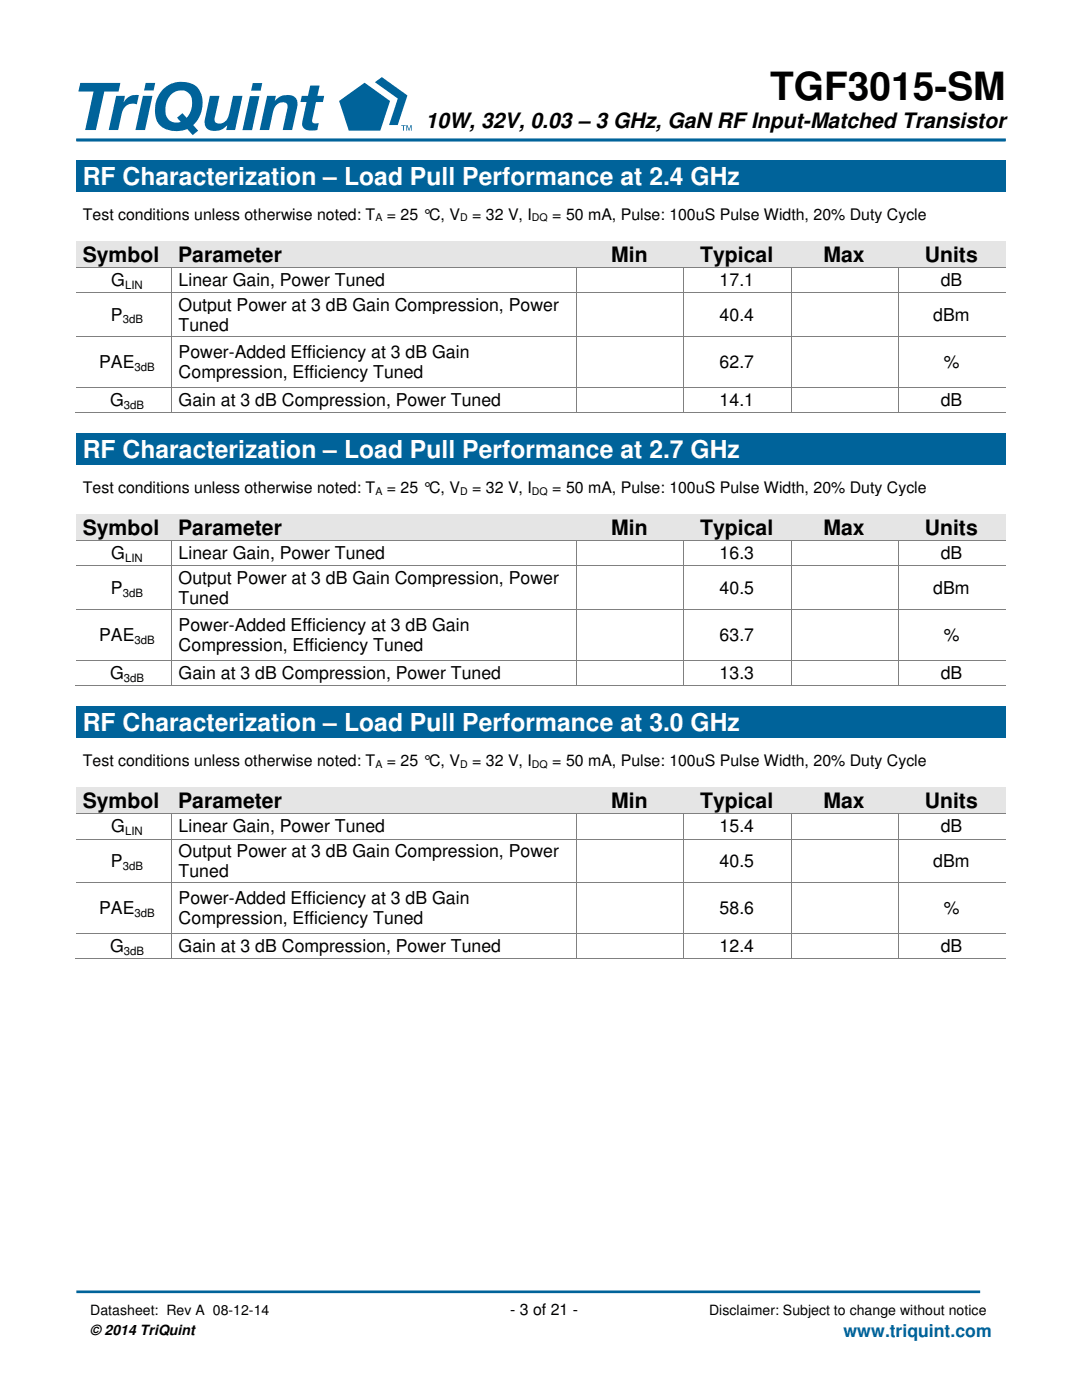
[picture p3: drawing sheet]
<svg xmlns="http://www.w3.org/2000/svg" width="216mm" height="279mm" viewBox="0 0 216 279" stroke-linecap="round" stroke-linejoin="round" font-family="sans-serif">
<path d="M15.2 27.9h185.5M15.2 257.8h180.4" fill="none" stroke="#00639a" stroke-width=".53"/>
<g fill="#00639a">
<path d="M80.1 25h.8v.1h-.3v1h-.2v-1h-.3z" fill-rule="evenodd"/>
<path d="M81.1 25h.2l.3 .9 .3-.9h.2v1.1h-.1v-1l-.3 1h-.1l-.4-1v1h-.1z" fill-rule="evenodd"/>
<path d="M67.7 20.2l5-3.7 5.1 3.7-1.9 5.9h-6.3z" fill-rule="evenodd"/>
<path d="M74.8 16.4l1.4-1 5.1 3.7-1.9 5.9h-1.8l1.8-5.3z" fill-rule="evenodd"/>
<path d="M16 16.6h8l-.3 1.7h-2.9l-1.7 7.7h-2.1l1.7-7.7h-3.1z" fill-rule="evenodd"/>
<path d="M23.2 19.1h1.7l-.2 1.3 .4-.6a2.71 2.71 0 0 1 2.6-.8l-.4 1.8a2.22 2.22 0 0 0-3 1.9l-.7 3.3h-1.9z" fill-rule="evenodd"/>
<path d="M41.9 19.1h1.9l-1 4.5a1.05 1.05 0 0 0 .6 1 1.05 1.05 0 0 0 1.2-.1 2.55 2.55 0 0 0 1.2-2.1l.7-3.3h1.9l-1.5 6.9h-1.8l.3-1-.3 .2a2.89 2.89 0 0 1-4 .2 2.2 2.2 0 0 1-.2-1.6z" fill-rule="evenodd"/>
<path d="M53.3 19.1h1.8l-.3 1 .3-.2a2.91 2.91 0 0 1 4-.3 2.29 2.29 0 0 1 .2 1.7l-1 4.7h-1.9l1-4.5a1.06 1.06 0 0 0-.6-1 1.06 1.06 0 0 0-1.2 .1 2.57 2.57 0 0 0-1.2 2.1l-.7 3.3h-1.9z" fill-rule="evenodd"/>
<path d="M29.1 16.6h1.9l-.4 1.5h-1.9z" fill-rule="evenodd"/>
<path d="M28.5 19.1h1.9l-1.5 6.9h-1.9z" fill-rule="evenodd"/>
<path d="M50.4 16.6h1.9l-.3 1.5h-1.9z" fill-rule="evenodd"/>
<path d="M49.9 19.2h1.9l-1.5 6.8h-1.9z" fill-rule="evenodd"/>
<path d="M32.5 17.9a5.1 5.1 0 0 1 7-.3 5.8 5.8 0 0 1-1 7.4l1 1.1-1 .9-1.1-1.3a5.3 5.3 0 0 1-5.7-.9 5.9 5.9 0 0 1 .8-6.9z" fill-rule="evenodd"/>
</g>
<path d="M34.3 18.7a2.34 2.34 0 0 1 2.4-.6 2.34 2.34 0 0 1 1.6 2 4.4 4.4 0 0 1-1.1 3.4l-.8-.9-1.1 .9 .8 .8a2.2 2.2 0 0 1-3.1-2.1 4.4 4.4 0 0 1 1.3-3.5z" fill-rule="evenodd" fill="#fff"/>
<path d="M61.9 17.1h1.9l-.5 2h1.4l-.3 1.3h-1.3l-.8 3.5a.68 .68 0 0 0 .3 .7 .68 .68 0 0 0 .7 0h.3l-.3 1.4a2.91 2.91 0 0 1-2.8-.5l-.2-.9 .9-4.2h-1.3l.3-1.3h1.2z" fill-rule="evenodd" fill="#00639a"/>
<g fill="#00639a">
<path d="M15.2 32h185.5v6.4h-185.5z"/>
<path d="M15.2 32.3h185.5v5.7h-185.5z"/>
</g>
<g fill="#fff">
<path d="M15.2 38.4h185.5v2.5h-185.5z"/>
<path d="M15.2 40.9h185.5v7.3h-185.5z"/>
<path d="M15.2 40.9h185.5v3.6h-185.5z"/>
<path d="M15.2 44.5h185.5v3.7h-185.5z"/>
</g>
<g fill="#e5e5e5">
<path d="M15.2 48.2h19.1v5.1h-19.1z"/>
<path d="M15.2 48.3h19.1v4.9h-19.1z"/>
<path d="M34.3 48.2h80.8v5.1h-80.8z"/>
<path d="M34.3 48.3h80.8v4.9h-80.8z"/>
<path d="M115.1 48.2h21.4v5.1h-21.4z"/>
<path d="M115.1 48.3h21.4v4.9h-21.4z"/>
<path d="M136.5 48.2h21.4v5.1h-21.4z"/>
<path d="M136.5 48.3h21.4v4.9h-21.4z"/>
<path d="M157.9 48.2h21.4v5.1h-21.4z"/>
<path d="M157.9 48.3h21.4v4.9h-21.4z"/>
<path d="M179.3 48.2h21.4v5.1h-21.4z"/>
<path d="M179.3 48.3h21.4v4.9h-21.4z"/>
</g>
<g fill="#fff">
<path d="M15.2 53.4h19v5h-19z"/>
<path d="M15.2 53.9h19v4h-19z"/>
<path d="M34.4 53.4h80.6v5h-80.6z"/>
<path d="M34.4 53.9h80.6v4h-80.6z"/>
<path d="M115.1 53.4h21.3v5h-21.3z"/>
<path d="M115.1 53.9h21.3v4h-21.3z"/>
<path d="M136.6 53.4h21.2v5h-21.2z"/>
<path d="M136.6 53.9h21.2v4h-21.2z"/>
<path d="M158 53.4h21.2v5h-21.2z"/>
<path d="M158 53.9h21.2v4h-21.2z"/>
<path d="M179.4 53.4h21.3v5h-21.3z"/>
<path d="M179.4 53.9h21.3v4h-21.3z"/>
</g>
<path d="M15.2 53.4h19" fill="none" stroke="#808080" stroke-width=".2"/>
<g fill="#808080">
<path d="M34.2 53.3h.2v.1h-.2z"/>
<path d="M34.4 53.3h.1v.1h-.1z"/>
</g>
<path d="M34.5 53.4h80.5" fill="none" stroke="#808080" stroke-width=".2"/>
<g fill="#808080">
<path d="M115 53.3h.1v.1h-.1z"/>
<path d="M115.1 53.3h.2v.1h-.2z"/>
</g>
<path d="M115.3 53.4h21.1" fill="none" stroke="#808080" stroke-width=".2"/>
<g fill="#808080">
<path d="M136.4 53.3h.2v.1h-.2z"/>
<path d="M136.6 53.3h.1v.1h-.1z"/>
</g>
<path d="M136.7 53.4h21.1" fill="none" stroke="#808080" stroke-width=".2"/>
<g fill="#808080">
<path d="M157.8 53.3h.2v.1h-.2z"/>
<path d="M158 53.3h.1v.1h-.1z"/>
</g>
<path d="M158.1 53.4h21.1" fill="none" stroke="#808080" stroke-width=".2"/>
<g fill="#808080">
<path d="M179.2 53.3h.2v.1h-.2z"/>
<path d="M179.4 53.3h.2v.1h-.2z"/>
</g>
<path d="M34.3 53.4v5M115.1 53.4v5M136.5 53.4v5M157.9 53.4v5M179.3 53.4v5M179.6 53.4h21.1" fill="none" stroke="#808080" stroke-width=".2"/>
<g fill="#fff">
<path d="M15.2 58.5h19v8.6h-19z"/>
<path d="M15.2 60.8h19v4h-19z"/>
<path d="M34.4 58.5h80.6v8.6h-80.6z"/>
<path d="M34.4 58.7h80.6v4.1h-80.6z"/>
<path d="M34.4 62.8h80.6v4.1h-80.6z"/>
<path d="M115.1 58.5h21.3v8.6h-21.3z"/>
<path d="M115.1 60.8h21.3v4h-21.3z"/>
<path d="M136.6 58.5h21.2v8.6h-21.2z"/>
<path d="M136.6 60.8h21.2v4h-21.2z"/>
<path d="M158 58.5h21.2v8.6h-21.2z"/>
<path d="M158 60.8h21.2v4h-21.2z"/>
<path d="M179.4 58.5h21.3v8.6h-21.3z"/>
<path d="M179.4 60.8h21.3v4h-21.3z"/>
</g>
<path d="M15.2 58.4h19" fill="none" stroke="#808080" stroke-width=".2"/>
<path d="M34.2 58.4h.2v.1h-.2z" fill="#808080"/>
<path d="M34.4 58.4h80.6" fill="none" stroke="#808080" stroke-width=".2"/>
<path d="M115 58.4h.1v.1h-.1z" fill="#808080"/>
<path d="M115.1 58.4h21.3" fill="none" stroke="#808080" stroke-width=".2"/>
<path d="M136.4 58.4h.2v.1h-.2z" fill="#808080"/>
<path d="M136.6 58.4h21.2" fill="none" stroke="#808080" stroke-width=".2"/>
<path d="M157.8 58.4h.2v.1h-.2z" fill="#808080"/>
<path d="M158 58.4h21.2" fill="none" stroke="#808080" stroke-width=".2"/>
<path d="M179.2 58.4h.2v.1h-.2z" fill="#808080"/>
<path d="M34.3 58.5v8.6M115.1 58.5v8.6M136.5 58.5v8.6M157.9 58.5v8.6M179.3 58.5v8.6M179.4 58.4h21.3" fill="none" stroke="#808080" stroke-width=".2"/>
<g fill="#fff">
<path d="M15.2 67.2h19v10h-19z"/>
<path d="M15.2 70.2h19v4.1h-19z"/>
<path d="M34.4 67.2h80.6v10h-80.6z"/>
<path d="M34.4 68.2h80.6v4h-80.6z"/>
<path d="M34.4 72.2h80.6v4.1h-80.6z"/>
<path d="M115.1 67.2h21.3v10h-21.3z"/>
<path d="M115.1 70.2h21.3v4.1h-21.3z"/>
<path d="M136.6 67.2h21.2v10h-21.2z"/>
<path d="M136.6 70.2h21.2v4.1h-21.2z"/>
<path d="M158 67.2h21.2v10h-21.2z"/>
<path d="M158 70.2h21.2v4.1h-21.2z"/>
<path d="M179.4 67.2h21.3v10h-21.3z"/>
<path d="M179.4 70.2h21.3v4.1h-21.3z"/>
</g>
<path d="M15.2 67.2h19" fill="none" stroke="#808080" stroke-width=".2"/>
<path d="M34.2 67.1h.2v.1h-.2z" fill="#808080"/>
<path d="M34.4 67.2h80.6" fill="none" stroke="#808080" stroke-width=".2"/>
<path d="M115 67.1h.1v.1h-.1z" fill="#808080"/>
<path d="M115.1 67.2h21.3" fill="none" stroke="#808080" stroke-width=".2"/>
<path d="M136.4 67.1h.2v.1h-.2z" fill="#808080"/>
<path d="M136.6 67.2h21.2" fill="none" stroke="#808080" stroke-width=".2"/>
<path d="M157.8 67.1h.2v.1h-.2z" fill="#808080"/>
<path d="M158 67.2h21.2" fill="none" stroke="#808080" stroke-width=".2"/>
<path d="M179.2 67.1h.2v.1h-.2z" fill="#808080"/>
<path d="M34.3 67.2v10M115.1 67.2v10M136.5 67.2v10M157.9 67.2v10M179.3 67.2v10M179.4 67.2h21.3" fill="none" stroke="#808080" stroke-width=".2"/>
<g fill="#fff">
<path d="M15.2 77.4h19v4.9h-19z"/>
<path d="M15.2 77.8h19v4.1h-19z"/>
<path d="M34.4 77.4h80.6v4.9h-80.6z"/>
<path d="M34.4 77.8h80.6v4.1h-80.6z"/>
<path d="M115.1 77.4h21.3v4.9h-21.3z"/>
<path d="M115.1 77.8h21.3v4.1h-21.3z"/>
<path d="M136.6 77.4h21.2v4.9h-21.2z"/>
<path d="M136.6 77.8h21.2v4.1h-21.2z"/>
<path d="M158 77.4h21.2v4.9h-21.2z"/>
<path d="M158 77.8h21.2v4.1h-21.2z"/>
<path d="M179.4 77.4h21.3v4.9h-21.3z"/>
<path d="M179.4 77.8h21.3v4.1h-21.3z"/>
</g>
<path d="M15.2 77.3h19" fill="none" stroke="#808080" stroke-width=".2"/>
<path d="M34.2 77.2h.2v.2h-.2z" fill="#808080"/>
<path d="M34.4 77.3h80.6" fill="none" stroke="#808080" stroke-width=".2"/>
<path d="M115 77.2h.1v.2h-.1z" fill="#808080"/>
<path d="M115.1 77.3h21.3" fill="none" stroke="#808080" stroke-width=".2"/>
<path d="M136.4 77.2h.2v.2h-.2z" fill="#808080"/>
<path d="M136.6 77.3h21.2" fill="none" stroke="#808080" stroke-width=".2"/>
<path d="M157.8 77.2h.2v.2h-.2z" fill="#808080"/>
<path d="M158 77.3h21.2" fill="none" stroke="#808080" stroke-width=".2"/>
<path d="M179.2 77.2h.2v.2h-.2z" fill="#808080"/>
<path d="M34.3 77.4v4.9M179.4 77.3h21.3M15 82.4h19.2" fill="none" stroke="#808080" stroke-width=".2"/>
<path d="M34.2 82.3h.2v.1h-.2z" fill="#808080"/>
<path d="M115.1 77.4v4.9M34.4 82.4h80.6" fill="none" stroke="#808080" stroke-width=".2"/>
<path d="M115 82.3h.1v.1h-.1z" fill="#808080"/>
<path d="M136.5 77.4v4.9M115.1 82.4h21.3" fill="none" stroke="#808080" stroke-width=".2"/>
<path d="M136.4 82.3h.2v.1h-.2z" fill="#808080"/>
<path d="M157.9 77.4v4.9M136.6 82.4h21.2" fill="none" stroke="#808080" stroke-width=".2"/>
<path d="M157.8 82.3h.2v.1h-.2z" fill="#808080"/>
<path d="M179.3 77.4v4.9M158 82.4h21.2" fill="none" stroke="#808080" stroke-width=".2"/>
<path d="M179.2 82.3h.2v.1h-.2z" fill="#808080"/>
<path d="M179.4 82.4h21.3" fill="none" stroke="#808080" stroke-width=".2"/>
<g fill="#00639a">
<path d="M15.2 86.5h185.5v6.4h-185.5z"/>
<path d="M15.2 86.8h185.5v5.7h-185.5z"/>
</g>
<g fill="#fff">
<path d="M15.2 92.9h185.5v2.5h-185.5z"/>
<path d="M15.2 95.4h185.5v7.3h-185.5z"/>
<path d="M15.2 95.4h185.5v3.6h-185.5z"/>
<path d="M15.2 99h185.5v3.7h-185.5z"/>
</g>
<g fill="#e5e5e5">
<path d="M15.2 102.7h19.1v5.1h-19.1z"/>
<path d="M15.2 102.8h19.1v4.9h-19.1z"/>
<path d="M34.3 102.7h80.8v5.1h-80.8z"/>
<path d="M34.3 102.8h80.8v4.9h-80.8z"/>
<path d="M115.1 102.7h21.4v5.1h-21.4z"/>
<path d="M115.1 102.8h21.4v4.9h-21.4z"/>
<path d="M136.5 102.7h21.4v5.1h-21.4z"/>
<path d="M136.5 102.8h21.4v4.9h-21.4z"/>
<path d="M157.9 102.7h21.4v5.1h-21.4z"/>
<path d="M157.9 102.8h21.4v4.9h-21.4z"/>
<path d="M179.3 102.7h21.4v5.1h-21.4z"/>
<path d="M179.3 102.8h21.4v4.9h-21.4z"/>
</g>
<g fill="#fff">
<path d="M15.2 108h19v4.9h-19z"/>
<path d="M15.2 108.4h19v4h-19z"/>
<path d="M34.4 108h80.6v4.9h-80.6z"/>
<path d="M34.4 108.4h80.6v4h-80.6z"/>
<path d="M115.1 108h21.3v4.9h-21.3z"/>
<path d="M115.1 108.4h21.3v4h-21.3z"/>
<path d="M136.6 108h21.2v4.9h-21.2z"/>
<path d="M136.6 108.4h21.2v4h-21.2z"/>
<path d="M158 108h21.2v4.9h-21.2z"/>
<path d="M158 108.4h21.2v4h-21.2z"/>
<path d="M179.4 108h21.3v4.9h-21.3z"/>
<path d="M179.4 108.4h21.3v4h-21.3z"/>
</g>
<path d="M15.2 107.9h19" fill="none" stroke="#808080" stroke-width=".2"/>
<g fill="#808080">
<path d="M34.2 107.8h.2v.2h-.2z"/>
<path d="M34.4 107.8h.1v.2h-.1z"/>
</g>
<path d="M34.5 107.9h80.5" fill="none" stroke="#808080" stroke-width=".2"/>
<g fill="#808080">
<path d="M115 107.8h.1v.2h-.1z"/>
<path d="M115.1 107.8h.2v.2h-.2z"/>
</g>
<path d="M115.3 107.9h21.1" fill="none" stroke="#808080" stroke-width=".2"/>
<g fill="#808080">
<path d="M136.4 107.8h.2v.2h-.2z"/>
<path d="M136.6 107.8h.1v.2h-.1z"/>
</g>
<path d="M136.7 107.9h21.1" fill="none" stroke="#808080" stroke-width=".2"/>
<g fill="#808080">
<path d="M157.8 107.8h.2v.2h-.2z"/>
<path d="M158 107.8h.1v.2h-.1z"/>
</g>
<path d="M158.1 107.9h21.1" fill="none" stroke="#808080" stroke-width=".2"/>
<g fill="#808080">
<path d="M179.2 107.8h.2v.2h-.2z"/>
<path d="M179.4 107.8h.2v.2h-.2z"/>
</g>
<path d="M34.3 108v4.9M115.1 108v4.9M136.5 108v4.9M157.9 108v4.9M179.3 108v4.9M179.6 107.9h21.1" fill="none" stroke="#808080" stroke-width=".2"/>
<g fill="#fff">
<path d="M15.2 113h19v8.6h-19z"/>
<path d="M15.2 115.3h19v4h-19z"/>
<path d="M34.4 113h80.6v8.6h-80.6z"/>
<path d="M34.4 113.2h80.6v4.1h-80.6z"/>
<path d="M34.4 117.3h80.6v4.1h-80.6z"/>
<path d="M115.1 113h21.3v8.6h-21.3z"/>
<path d="M115.1 115.3h21.3v4h-21.3z"/>
<path d="M136.6 113h21.2v8.6h-21.2z"/>
<path d="M136.6 115.3h21.2v4h-21.2z"/>
<path d="M158 113h21.2v8.6h-21.2z"/>
<path d="M158 115.3h21.2v4h-21.2z"/>
<path d="M179.4 113h21.3v8.6h-21.3z"/>
<path d="M179.4 115.3h21.3v4h-21.3z"/>
</g>
<path d="M15.2 112.9h19" fill="none" stroke="#808080" stroke-width=".2"/>
<path d="M34.2 112.9h.2v.1h-.2z" fill="#808080"/>
<path d="M34.4 112.9h80.6" fill="none" stroke="#808080" stroke-width=".2"/>
<path d="M115 112.9h.1v.1h-.1z" fill="#808080"/>
<path d="M115.1 112.9h21.3" fill="none" stroke="#808080" stroke-width=".2"/>
<path d="M136.4 112.9h.2v.1h-.2z" fill="#808080"/>
<path d="M136.6 112.9h21.2" fill="none" stroke="#808080" stroke-width=".2"/>
<path d="M157.8 112.9h.2v.1h-.2z" fill="#808080"/>
<path d="M158 112.9h21.2" fill="none" stroke="#808080" stroke-width=".2"/>
<path d="M179.2 112.9h.2v.1h-.2z" fill="#808080"/>
<path d="M34.3 113v8.6M115.1 113v8.6M136.5 113v8.6M157.9 113v8.6M179.3 113v8.6M179.4 112.9h21.3" fill="none" stroke="#808080" stroke-width=".2"/>
<g fill="#fff">
<path d="M15.2 121.8h19v9.9h-19z"/>
<path d="M15.2 124.7h19v4.1h-19z"/>
<path d="M34.4 121.8h80.6v9.9h-80.6z"/>
<path d="M34.4 122.7h80.6v4h-80.6z"/>
<path d="M34.4 126.7h80.6v4.1h-80.6z"/>
<path d="M115.1 121.8h21.3v9.9h-21.3z"/>
<path d="M115.1 124.7h21.3v4.1h-21.3z"/>
<path d="M136.6 121.8h21.2v9.9h-21.2z"/>
<path d="M136.6 124.7h21.2v4.1h-21.2z"/>
<path d="M158 121.8h21.2v9.9h-21.2z"/>
<path d="M158 124.7h21.2v4.1h-21.2z"/>
<path d="M179.4 121.8h21.3v9.9h-21.3z"/>
<path d="M179.4 124.7h21.3v4.1h-21.3z"/>
</g>
<path d="M15.2 121.7h19" fill="none" stroke="#808080" stroke-width=".2"/>
<path d="M34.2 121.6h.2v.2h-.2z" fill="#808080"/>
<path d="M34.4 121.7h80.6" fill="none" stroke="#808080" stroke-width=".2"/>
<path d="M115 121.6h.1v.2h-.1z" fill="#808080"/>
<path d="M115.1 121.7h21.3" fill="none" stroke="#808080" stroke-width=".2"/>
<path d="M136.4 121.6h.2v.2h-.2z" fill="#808080"/>
<path d="M136.6 121.7h21.2" fill="none" stroke="#808080" stroke-width=".2"/>
<path d="M157.8 121.6h.2v.2h-.2z" fill="#808080"/>
<path d="M158 121.7h21.2" fill="none" stroke="#808080" stroke-width=".2"/>
<path d="M179.2 121.6h.2v.2h-.2z" fill="#808080"/>
<path d="M34.3 121.8v9.9M115.1 121.8v9.9M136.5 121.8v9.9M157.9 121.8v9.9M179.3 121.8v9.9M179.4 121.7h21.3" fill="none" stroke="#808080" stroke-width=".2"/>
<g fill="#fff">
<path d="M15.2 131.9h19v4.9h-19z"/>
<path d="M15.2 132.3h19v4.1h-19z"/>
<path d="M34.4 131.9h80.6v4.9h-80.6z"/>
<path d="M34.4 132.3h80.6v4.1h-80.6z"/>
<path d="M115.1 131.9h21.3v4.9h-21.3z"/>
<path d="M115.1 132.3h21.3v4.1h-21.3z"/>
<path d="M136.6 131.9h21.2v4.9h-21.2z"/>
<path d="M136.6 132.3h21.2v4.1h-21.2z"/>
<path d="M158 131.9h21.2v4.9h-21.2z"/>
<path d="M158 132.3h21.2v4.1h-21.2z"/>
<path d="M179.4 131.9h21.3v4.9h-21.3z"/>
<path d="M179.4 132.3h21.3v4.1h-21.3z"/>
</g>
<path d="M15.2 131.8h19" fill="none" stroke="#808080" stroke-width=".2"/>
<path d="M34.2 131.7h.2v.2h-.2z" fill="#808080"/>
<path d="M34.4 131.8h80.6" fill="none" stroke="#808080" stroke-width=".2"/>
<path d="M115 131.7h.1v.2h-.1z" fill="#808080"/>
<path d="M115.1 131.8h21.3" fill="none" stroke="#808080" stroke-width=".2"/>
<path d="M136.4 131.7h.2v.2h-.2z" fill="#808080"/>
<path d="M136.6 131.8h21.2" fill="none" stroke="#808080" stroke-width=".2"/>
<path d="M157.8 131.7h.2v.2h-.2z" fill="#808080"/>
<path d="M158 131.8h21.2" fill="none" stroke="#808080" stroke-width=".2"/>
<path d="M179.2 131.7h.2v.2h-.2z" fill="#808080"/>
<path d="M15 136.9h19.2M34.3 131.9v4.9M179.4 131.8h21.3" fill="none" stroke="#808080" stroke-width=".2"/>
<path d="M34.2 136.8h.2v.1h-.2z" fill="#808080"/>
<path d="M34.4 136.9h80.6M115.1 131.9v4.9" fill="none" stroke="#808080" stroke-width=".2"/>
<path d="M115 136.8h.1v.1h-.1z" fill="#808080"/>
<path d="M115.1 136.9h21.3M136.5 131.9v4.9" fill="none" stroke="#808080" stroke-width=".2"/>
<path d="M136.4 136.8h.2v.1h-.2z" fill="#808080"/>
<path d="M136.6 136.9h21.2M157.9 131.9v4.9" fill="none" stroke="#808080" stroke-width=".2"/>
<path d="M157.8 136.8h.2v.1h-.2z" fill="#808080"/>
<path d="M158 136.9h21.2M179.3 131.9v4.9" fill="none" stroke="#808080" stroke-width=".2"/>
<path d="M179.2 136.8h.2v.1h-.2z" fill="#808080"/>
<path d="M179.4 136.9h21.3" fill="none" stroke="#808080" stroke-width=".2"/>
<g fill="#00639a">
<path d="M15.2 141h185.5v6.4h-185.5z"/>
<path d="M15.2 141.3h185.5v5.7h-185.5z"/>
</g>
<g fill="#fff">
<path d="M15.2 147.4h185.5v2.5h-185.5z"/>
<path d="M15.2 149.9h185.5v7.3h-185.5z"/>
<path d="M15.2 149.9h185.5v3.6h-185.5z"/>
<path d="M15.2 153.5h185.5v3.7h-185.5z"/>
</g>
<g fill="#e5e5e5">
<path d="M15.2 157.2h19.1v5.1h-19.1z"/>
<path d="M15.2 157.3h19.1v4.9h-19.1z"/>
<path d="M34.3 157.2h80.8v5.1h-80.8z"/>
<path d="M34.3 157.3h80.8v4.9h-80.8z"/>
<path d="M115.1 157.2h21.4v5.1h-21.4z"/>
<path d="M115.1 157.3h21.4v4.9h-21.4z"/>
<path d="M136.5 157.2h21.4v5.1h-21.4z"/>
<path d="M136.5 157.3h21.4v4.9h-21.4z"/>
<path d="M157.9 157.2h21.4v5.1h-21.4z"/>
<path d="M157.9 157.3h21.4v4.9h-21.4z"/>
<path d="M179.3 157.2h21.4v5.1h-21.4z"/>
<path d="M179.3 157.3h21.4v4.9h-21.4z"/>
</g>
<g fill="#fff">
<path d="M15.2 162.5h19v4.9h-19z"/>
<path d="M15.2 162.9h19v4h-19z"/>
<path d="M34.4 162.5h80.6v4.9h-80.6z"/>
<path d="M34.4 162.9h80.6v4h-80.6z"/>
<path d="M115.1 162.5h21.3v4.9h-21.3z"/>
<path d="M115.1 162.9h21.3v4h-21.3z"/>
<path d="M136.6 162.5h21.2v4.9h-21.2z"/>
<path d="M136.6 162.9h21.2v4h-21.2z"/>
<path d="M158 162.5h21.2v4.9h-21.2z"/>
<path d="M158 162.9h21.2v4h-21.2z"/>
<path d="M179.4 162.5h21.3v4.9h-21.3z"/>
<path d="M179.4 162.9h21.3v4h-21.3z"/>
</g>
<path d="M15.2 162.4h19" fill="none" stroke="#808080" stroke-width=".2"/>
<g fill="#808080">
<path d="M34.2 162.3h.2v.2h-.2z"/>
<path d="M34.4 162.3h.1v.2h-.1z"/>
</g>
<path d="M34.5 162.4h80.5" fill="none" stroke="#808080" stroke-width=".2"/>
<g fill="#808080">
<path d="M115 162.3h.1v.2h-.1z"/>
<path d="M115.1 162.3h.2v.2h-.2z"/>
</g>
<path d="M115.3 162.4h21.1" fill="none" stroke="#808080" stroke-width=".2"/>
<g fill="#808080">
<path d="M136.4 162.3h.2v.2h-.2z"/>
<path d="M136.6 162.3h.1v.2h-.1z"/>
</g>
<path d="M136.7 162.4h21.1" fill="none" stroke="#808080" stroke-width=".2"/>
<g fill="#808080">
<path d="M157.8 162.3h.2v.2h-.2z"/>
<path d="M158 162.3h.1v.2h-.1z"/>
</g>
<path d="M158.1 162.4h21.1" fill="none" stroke="#808080" stroke-width=".2"/>
<g fill="#808080">
<path d="M179.2 162.3h.2v.2h-.2z"/>
<path d="M179.4 162.3h.2v.2h-.2z"/>
</g>
<path d="M34.3 162.5v4.9M115.1 162.5v4.9M136.5 162.5v4.9M157.9 162.5v4.9M179.3 162.5v4.9M179.6 162.4h21.1" fill="none" stroke="#808080" stroke-width=".2"/>
<g fill="#fff">
<path d="M15.2 167.5h19v8.6h-19z"/>
<path d="M15.2 169.8h19v4h-19z"/>
<path d="M34.4 167.5h80.6v8.6h-80.6z"/>
<path d="M34.4 167.7h80.6v4.1h-80.6z"/>
<path d="M34.4 171.8h80.6v4.1h-80.6z"/>
<path d="M115.1 167.5h21.3v8.6h-21.3z"/>
<path d="M115.1 169.8h21.3v4h-21.3z"/>
<path d="M136.6 167.5h21.2v8.6h-21.2z"/>
<path d="M136.6 169.8h21.2v4h-21.2z"/>
<path d="M158 167.5h21.2v8.6h-21.2z"/>
<path d="M158 169.8h21.2v4h-21.2z"/>
<path d="M179.4 167.5h21.3v8.6h-21.3z"/>
<path d="M179.4 169.8h21.3v4h-21.3z"/>
</g>
<path d="M15.2 167.4h19" fill="none" stroke="#808080" stroke-width=".2"/>
<path d="M34.2 167.4h.2v.1h-.2z" fill="#808080"/>
<path d="M34.4 167.4h80.6" fill="none" stroke="#808080" stroke-width=".2"/>
<path d="M115 167.4h.1v.1h-.1z" fill="#808080"/>
<path d="M115.1 167.4h21.3" fill="none" stroke="#808080" stroke-width=".2"/>
<path d="M136.4 167.4h.2v.1h-.2z" fill="#808080"/>
<path d="M136.6 167.4h21.2" fill="none" stroke="#808080" stroke-width=".2"/>
<path d="M157.8 167.4h.2v.1h-.2z" fill="#808080"/>
<path d="M158 167.4h21.2" fill="none" stroke="#808080" stroke-width=".2"/>
<path d="M179.2 167.4h.2v.1h-.2z" fill="#808080"/>
<path d="M34.3 167.5v8.6M115.1 167.5v8.6M136.5 167.5v8.6M157.9 167.5v8.6M179.3 167.5v8.6M179.4 167.4h21.3" fill="none" stroke="#808080" stroke-width=".2"/>
<g fill="#fff">
<path d="M15.2 176.3h19v9.9h-19z"/>
<path d="M15.2 179.2h19v4.1h-19z"/>
<path d="M34.4 176.3h80.6v9.9h-80.6z"/>
<path d="M34.4 177.2h80.6v4h-80.6z"/>
<path d="M34.4 181.2h80.6v4.1h-80.6z"/>
<path d="M115.1 176.3h21.3v9.9h-21.3z"/>
<path d="M115.1 179.2h21.3v4.1h-21.3z"/>
<path d="M136.6 176.3h21.2v9.9h-21.2z"/>
<path d="M136.6 179.2h21.2v4.1h-21.2z"/>
<path d="M158 176.3h21.2v9.9h-21.2z"/>
<path d="M158 179.2h21.2v4.1h-21.2z"/>
<path d="M179.4 176.3h21.3v9.9h-21.3z"/>
<path d="M179.4 179.2h21.3v4.1h-21.3z"/>
</g>
<path d="M15.2 176.2h19" fill="none" stroke="#808080" stroke-width=".2"/>
<path d="M34.2 176.1h.2v.2h-.2z" fill="#808080"/>
<path d="M34.4 176.2h80.6" fill="none" stroke="#808080" stroke-width=".2"/>
<path d="M115 176.1h.1v.2h-.1z" fill="#808080"/>
<path d="M115.1 176.2h21.3" fill="none" stroke="#808080" stroke-width=".2"/>
<path d="M136.4 176.1h.2v.2h-.2z" fill="#808080"/>
<path d="M136.6 176.2h21.2" fill="none" stroke="#808080" stroke-width=".2"/>
<path d="M157.8 176.1h.2v.2h-.2z" fill="#808080"/>
<path d="M158 176.2h21.2" fill="none" stroke="#808080" stroke-width=".2"/>
<path d="M179.2 176.1h.2v.2h-.2z" fill="#808080"/>
<path d="M34.3 176.3v9.9M115.1 176.3v9.9M136.5 176.3v9.9M157.9 176.3v9.9M179.3 176.3v9.9M179.4 176.2h21.3" fill="none" stroke="#808080" stroke-width=".2"/>
<g fill="#fff">
<path d="M15.2 186.4h19v4.9h-19z"/>
<path d="M15.2 186.8h19v4h-19z"/>
<path d="M34.4 186.4h80.6v4.9h-80.6z"/>
<path d="M34.4 186.8h80.6v4h-80.6z"/>
<path d="M115.1 186.4h21.3v4.9h-21.3z"/>
<path d="M115.1 186.8h21.3v4h-21.3z"/>
<path d="M136.6 186.4h21.2v4.9h-21.2z"/>
<path d="M136.6 186.8h21.2v4h-21.2z"/>
<path d="M158 186.4h21.2v4.9h-21.2z"/>
<path d="M158 186.8h21.2v4h-21.2z"/>
<path d="M179.4 186.4h21.3v4.9h-21.3z"/>
<path d="M179.4 186.8h21.3v4h-21.3z"/>
</g>
<path d="M15.2 186.3h19" fill="none" stroke="#808080" stroke-width=".2"/>
<path d="M34.2 186.2h.2v.2h-.2z" fill="#808080"/>
<path d="M34.4 186.3h80.6" fill="none" stroke="#808080" stroke-width=".2"/>
<path d="M115 186.2h.1v.2h-.1z" fill="#808080"/>
<path d="M115.1 186.3h21.3" fill="none" stroke="#808080" stroke-width=".2"/>
<path d="M136.4 186.2h.2v.2h-.2z" fill="#808080"/>
<path d="M136.6 186.3h21.2" fill="none" stroke="#808080" stroke-width=".2"/>
<path d="M157.8 186.2h.2v.2h-.2z" fill="#808080"/>
<path d="M158 186.3h21.2" fill="none" stroke="#808080" stroke-width=".2"/>
<path d="M179.2 186.2h.2v.2h-.2z" fill="#808080"/>
<path d="M15 191.4h19.2M34.3 186.4v4.9M179.4 186.3h21.3" fill="none" stroke="#808080" stroke-width=".2"/>
<path d="M34.2 191.3h.2v.2h-.2z" fill="#808080"/>
<path d="M34.4 191.4h80.6M115.1 186.4v4.9" fill="none" stroke="#808080" stroke-width=".2"/>
<path d="M115 191.3h.1v.2h-.1z" fill="#808080"/>
<path d="M115.1 191.4h21.3M136.5 186.4v4.9" fill="none" stroke="#808080" stroke-width=".2"/>
<path d="M136.4 191.3h.2v.2h-.2z" fill="#808080"/>
<path d="M136.6 191.4h21.2M157.9 186.4v4.9" fill="none" stroke="#808080" stroke-width=".2"/>
<path d="M157.8 191.3h.2v.2h-.2z" fill="#808080"/>
<path d="M158 191.4h21.2M179.3 186.4v4.9" fill="none" stroke="#808080" stroke-width=".2"/>
<path d="M179.2 191.3h.2v.2h-.2z" fill="#808080"/>
<path d="M179.4 191.4h21.3" fill="none" stroke="#808080" stroke-width=".2"/>
<text font-size="7.8" x="153.7" y="20">TGF3015-SM</text>
<g font-size="4.9" fill="#fff">
<text x="16.5" y="36.9">RF Characterization – Load Pull Performance at 2.4 GHz</text>
<text x="16.5" y="91.4">RF Characterization – Load Pull Performance at 2.7 GHz</text>
<text x="16.5" y="145.9">RF Characterization – Load Pull Performance at 3.0 GHz</text>
</g>
<g font-size="4.2">
<text x="84.9" y="25.6">10W, 32V, 0.03 – 3 GHz, GaN RF Input-Matched Transistor</text>
<text x="16.5" y="52.2">Symbol</text>
<text x="35.6" y="52.2">Parameter</text>
<text x="122" y="52.2">Min</text>
<text x="139.7" y="52.2">Typical</text>
<text x="164.3" y="52.2">Max</text>
<text x="184.5" y="52.2">Units</text>
<text x="16.5" y="106.7">Symbol</text>
<text x="35.6" y="106.7">Parameter</text>
<text x="122" y="106.7">Min</text>
<text x="139.7" y="106.7">Typical</text>
<text x="164.3" y="106.7">Max</text>
<text x="184.5" y="106.7">Units</text>
<text x="16.5" y="161.2">Symbol</text>
<text x="35.6" y="161.2">Parameter</text>
<text x="122" y="161.2">Min</text>
<text x="139.7" y="161.2">Typical</text>
<text x="164.3" y="161.2">Max</text>
<text x="184.5" y="161.2">Units</text>
</g>
<g font-size="3.5">
<text x="22.2" y="57.1">G</text>
<text x="35.6" y="57.1">Linear Gain, Power Tuned</text>
<text x="143.6" y="57.1">17.1</text>
<text x="187.7" y="57.1">dB</text>
<text x="22.1" y="64">P</text>
<text x="35.6" y="62">Output Power at 3 dB Gain Compression, Power</text>
<text x="143.6" y="64">40.4</text>
<text x="186.2" y="64">dBm</text>
<text x="35.6" y="66.1">Tuned</text>
<text x="35.6" y="71.4">Power-Added Efficiency at 3 dB Gain</text>
<text x="19.8" y="73.4">PAE</text>
<text x="35.6" y="75.5">Compression, Efficiency Tuned</text>
<text x="143.6" y="73.4">62.7</text>
<text x="188.3" y="73.4">%</text>
<text x="21.9" y="81">G</text>
<text x="35.6" y="81">Gain at 3 dB Compression, Power Tuned</text>
<text x="143.6" y="81">14.1</text>
<text x="187.7" y="81">dB</text>
<text x="22.2" y="111.6">G</text>
<text x="35.6" y="111.6">Linear Gain, Power Tuned</text>
<text x="143.6" y="111.6">16.3</text>
<text x="187.7" y="111.6">dB</text>
<text x="22.1" y="118.5">P</text>
<text x="35.6" y="116.5">Output Power at 3 dB Gain Compression, Power</text>
<text x="143.6" y="118.5">40.5</text>
<text x="186.2" y="118.5">dBm</text>
<text x="35.6" y="120.6">Tuned</text>
<text x="35.6" y="125.9">Power-Added Efficiency at 3 dB Gain</text>
<text x="19.8" y="128">PAE</text>
<text x="35.6" y="130">Compression, Efficiency Tuned</text>
<text x="143.6" y="128">63.7</text>
<text x="188.3" y="128">%</text>
<text x="21.9" y="135.6">G</text>
<text x="35.6" y="135.6">Gain at 3 dB Compression, Power Tuned</text>
<text x="143.6" y="135.6">13.3</text>
<text x="187.7" y="135.6">dB</text>
<text x="22.2" y="166.1">G</text>
<text x="35.6" y="166.1">Linear Gain, Power Tuned</text>
<text x="143.6" y="166.1">15.4</text>
<text x="187.7" y="166.1">dB</text>
<text x="22.1" y="173">P</text>
<text x="35.6" y="171">Output Power at 3 dB Gain Compression, Power</text>
<text x="143.6" y="173">40.5</text>
<text x="186.2" y="173">dBm</text>
<text x="35.6" y="175.1">Tuned</text>
<text x="19.8" y="182.5">PAE</text>
<text x="35.6" y="180.4">Power-Added Efficiency at 3 dB Gain</text>
<text x="35.6" y="184.5">Compression, Efficiency Tuned</text>
<text x="143.6" y="182.5">58.6</text>
<text x="188.3" y="182.5">%</text>
<text x="21.9" y="190.1">G</text>
<text x="35.6" y="190.1">Gain at 3 dB Compression, Power Tuned</text>
<text x="143.6" y="190.1">12.4</text>
<text x="187.7" y="190.1">dB</text>
</g>
<text font-size="3.5" fill="#00639a" x="168.3" y="266.7">www.triquint.com</text>
<g font-size="3.2">
<text x="16.5" y="43.8">Test conditions unless otherwise noted: T</text>
<text x="77.2" y="43.8">= 25 °C, V</text>
<text x="94.2" y="43.8">= 32 V, I</text>
<text x="110.2" y="43.8">= 50 mA, Pulse: 100uS Pulse Width, 20% Duty Cycle</text>
<text x="16.5" y="98.3">Test conditions unless otherwise noted: T</text>
<text x="77.2" y="98.3">= 25 °C, V</text>
<text x="94.2" y="98.3">= 32 V, I</text>
<text x="110.2" y="98.3">= 50 mA, Pulse: 100uS Pulse Width, 20% Duty Cycle</text>
<text x="16.5" y="152.8">Test conditions unless otherwise noted: T</text>
<text x="77.2" y="152.8">= 25 °C, V</text>
<text x="94.2" y="152.8">= 32 V, I</text>
<text x="110.2" y="152.8">= 50 mA, Pulse: 100uS Pulse Width, 20% Duty Cycle</text>
<text x="101.8" y="262.5">- 3 of 21 -</text>
</g>
<g font-size="2.8">
<text x="18" y="262.4">Datasheet: Rev A 08-12-14</text>
<text x="141.5" y="262.4">Disclaimer: Subject to change without notice</text>
<text x="18" y="266.5">© 2014 TriQuint</text>
</g>
<g font-size="2.3">
<text x="25" y="57.7">LIN</text>
<text x="24.5" y="64.6">3dB</text>
<text x="26.8" y="74">3dB</text>
<text x="24.7" y="81.6">3dB</text>
<text x="25" y="112.2">LIN</text>
<text x="24.5" y="119.1">3dB</text>
<text x="26.8" y="128.5">3dB</text>
<text x="24.7" y="136.1">3dB</text>
<text x="25" y="166.7">LIN</text>
<text x="24.5" y="173.6">3dB</text>
<text x="26.8" y="183">3dB</text>
<text x="24.7" y="190.6">3dB</text>
</g>
<g font-size="2.1">
<text x="74.9" y="44.2">A</text>
<text x="91.8" y="44.2">D</text>
<text x="106.2" y="44.2">DQ</text>
<text x="74.9" y="98.7">A</text>
<text x="91.8" y="98.7">D</text>
<text x="106.2" y="98.7">DQ</text>
<text x="74.9" y="153.2">A</text>
<text x="91.8" y="153.2">D</text>
<text x="106.2" y="153.2">DQ</text>
</g>
</svg>
